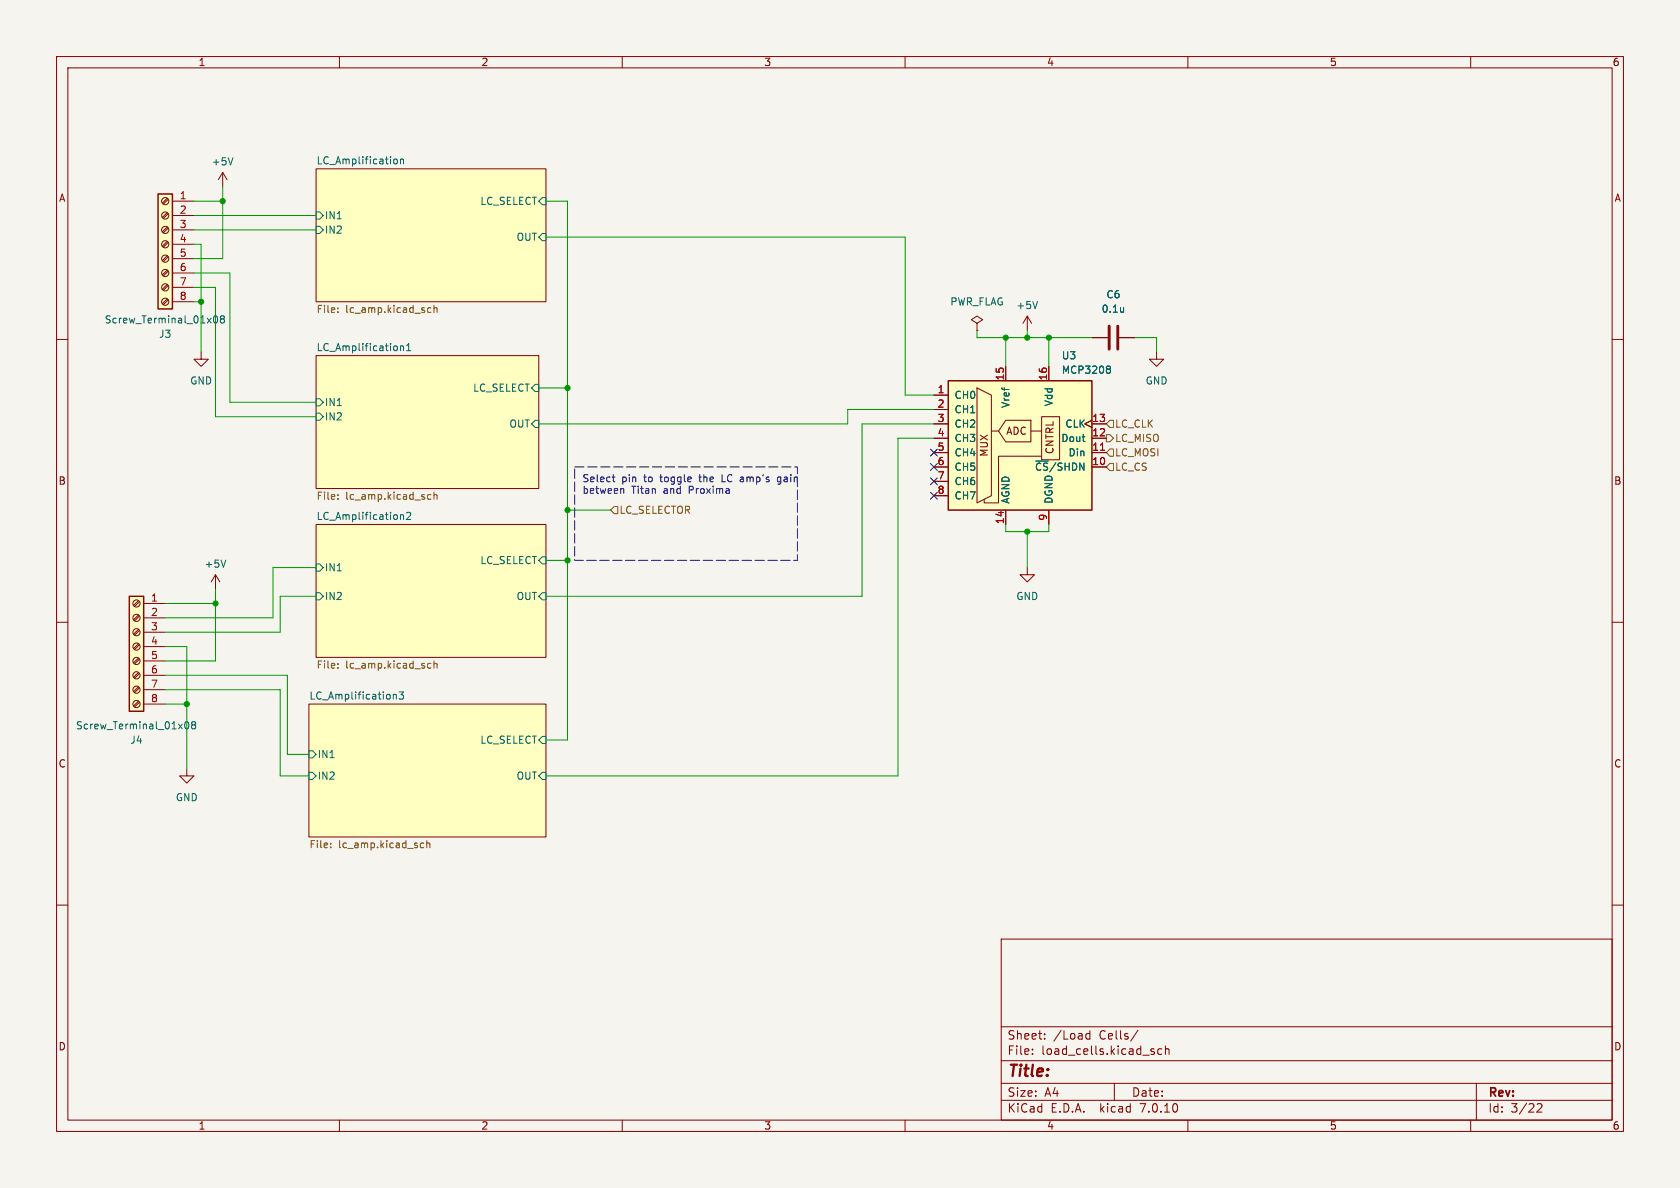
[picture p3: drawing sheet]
<svg xmlns="http://www.w3.org/2000/svg" width="297mm" height="210mm" viewBox="0 0 297 210" stroke-linecap="round" stroke-linejoin="round" font-family="sans-serif">
<path d="M0 0h297v210h-297z" fill="#f5f4ef" stroke="#f5f4ef" stroke-width=".18"/>
<g fill="none" stroke="#840000" stroke-width=".18">
<path d="M10 10h277v190h-277zM12 12h273v186h-273zM60 10v2M110 10v2M160 10v2M210 10v2M260 10v2M29.6 37.6l-.9 .8M29.6 35.1l-.9 .8M29.7 37.8l-.8 .8M29.7 35.2l-.8 .9M30.5 35.6h3.8"/>
<path d="M30.5 38.1h3.8M39.4 30.5l-.8 1.3M39.4 30.5v2.5M39.4 30.5l.7 1.3M55.9 29.8h40.6v23.5h-40.6zM10 60h2M29.6 52.8l-.9 .9M29.6 50.3l-.9 .8M29.6 47.8l-.9 .8M29.6 45.2l-.9 .9M29.6 42.7l-.9 .8M29.6 40.1l-.9 .9"/>
<path d="M29.7 53l-.8 .8M29.7 50.5l-.8 .8M29.7 47.9l-.8 .9M29.7 45.4l-.8 .8M29.7 42.8l-.8 .9M29.7 40.3l-.8 .8M30.5 40.6h3.8M30.5 43.2h3.8M30.5 45.7h3.8M30.5 48.3h3.8M30.5 50.8h3.8M30.5 53.3h3.8"/>
<path d="M172.7 57.2l1-.7-1-.6-1 .6 1 .7v1.2M172.7 58.4h.1M181.6 55.9l-.8 1.3M181.6 55.9v2.5M181.6 55.9l.8 1.3M193 59.7h2.8M197.9 59.7h2.8M285 60h2M35.6 62.2v1.3h1.2l-1.2 1.3-1.3-1.3h1.3M55.9 62.9h39.3v23.5h-39.3zM165.1 69.9h2.5M165.1 77.5h2.5"/>
<path d="M165.1 74.9h2.5M165.1 72.4h2.5M172.7 68.6l2.6 1.3v17.7l-2.6 1.3zM175.3 76.2h1.2M177.8 74.3h4.4v3.8h-4.4l-1.3-1.9zM177.8 64.8v2.5M182.2 76.2h1.9M184.1 73.7h3.2v7.6h-3.2zM185.4 64.8v2.5M193 74.3l-1.2 .6 1.2 .7M193 77.5h2.6M193 74.9h2.6"/>
<path d="M204.5 62.2v1.3h1.2l-1.2 1.3-1.3-1.3h1.3M55.9 92.7h40.6v23.5h-40.6zM165.1 82.6h2.5M165.1 80h2.5M165.1 85.1h2.5M165.1 87.6h2.5M177.8 90.2v2.5M184.1 80.6h-7.6v8.3h-2.5v-.6M185.4 90.2v2.5M193 82.6h2.6M193 80h2.6M10 110h2"/>
<path d="M24.5 118.9l-.9 .8M24.5 116.3l-.9 .9M24.5 113.8l-.9 .8M24.5 111.3l-.9 .8M24.5 108.7l-.9 .9M24.5 106.2l-.9 .8M24.7 119l-.9 .9M24.7 116.5l-.9 .8M24.7 114l-.9 .8M24.7 111.4l-.9 .9M24.7 108.9l-.9 .8M24.7 106.3l-.9 .9"/>
<path d="M25.4 106.7h3.8M25.4 109.2h3.8M25.4 111.8h3.8M25.4 114.3h3.8M25.4 116.8h3.8M25.4 119.4h3.8M38.1 101.6l-.8 1.3M38.1 101.6v2.5M38.1 101.6l.8 1.3M181.6 100.3v1.3h1.3l-1.3 1.3-1.3-1.3h1.3M285 110h2M24.5 124l-.9 .8"/>
<path d="M24.5 121.4l-.9 .9M24.7 124.1l-.9 .9M24.7 121.6l-.9 .8M25.4 121.9h3.8M25.4 124.5h3.8M33 135.9v1.3h1.3l-1.3 1.2-1.3-1.2h1.3M54.6 124.5h41.9v23.5h-41.9zM10 160h2M285 160h2M177 166h108v32h-108zM60 198v2M110 198v2"/>
<path d="M160 198v2M177 194.5h108M177 191.5h108M177 187.5h108M177 181.5h108M182.5 186.3v.1M182.5 185.5v.1M184.7 183.6v.1M184.7 182.8v.1M192 183.6l.2 .1 .5-.1M192.7 182.2v1.5M192.7 182.8l-.5-.1-.2 .1"/>
<path d="M197 191.5v3M201.2 182.1l-1.3 2M203.7 185.9l.3 .1 .1 .2-.2 .2h-.3M203.7 185.4l.3 .1M205.4 185.5l-.4-.1-.3 .3v.4l.1 .2h.6M206 185.5l.2-.1 .4 .1 .1 .9M206 184.9v1.5M210 198v2M260 198v2M261 191.5v6.5M271.7 195.2l.6-.1 .2 .1 .1 .3-.9 1.1h.9"/>
<circle cx="29.2" cy="38.1" r=".63"/>
<circle cx="29.2" cy="35.6" r=".63"/>
<circle cx="29.2" cy="40.6" r=".63"/>
<circle cx="29.2" cy="45.7" r=".63"/>
<circle cx="29.2" cy="43.2" r=".63"/>
<circle cx="29.2" cy="50.8" r=".63"/>
<circle cx="29.2" cy="48.3" r=".63"/>
<circle cx="29.2" cy="53.3" r=".63"/>
<circle cx="24.1" cy="106.7" r=".63"/>
<circle cx="24.1" cy="116.8" r=".63"/>
<circle cx="24.1" cy="109.2" r=".63"/>
<circle cx="24.1" cy="111.8" r=".63"/>
<circle cx="24.1" cy="114.3" r=".63"/>
<circle cx="24.1" cy="119.4" r=".63"/>
<circle cx="24.1" cy="124.5" r=".63"/>
<circle cx="24.1" cy="121.9" r=".63"/>
</g>
<g fill="#ffffc2" stroke="#ffffc2" stroke-width=".18">
<path d="M54.6 124.5h41.9v23.5h-41.9z"/>
<path d="M55.9 92.7h40.6v23.5h-40.6z"/>
<path d="M55.9 29.8h40.6v23.5h-40.6z"/>
<path d="M55.9 62.9h39.3v23.5h-39.3z"/>
<path d="M22.9 105.4h2.5v20.3h-2.5z"/>
<path d="M27.9 34.3h2.6v20.3h-2.6z"/>
<path d="M167.6 67.3h25.4v22.9h-25.4z"/>
</g>
<g fill="none" stroke="#006464" stroke-width=".18">
<path d="M41.2 27.9l-.4 1.3M55.9 37.5h.6l.6 .6-.6 .6h-.6zM69.6 28.2l.4-.1 .3 .3-.2 .5-.3 .1-.2-.2M70.8 28.2l.2-.1 .3 .1v.8M70.8 28.1v.9M95.9 34.9h.6v1.3h-.6l-.7-.6zM37.9 55.9l.1-.1a.68 .68 0 0 1 .5 .7 .68 .68 0 0 1-.5 .6 .84 .84 0 0 1-.1-1.2zM39.2 56.4l-.3-.3 .3-.3h.2l.3 .3-.3 .3M39.2 56.4l-.3 .2 .1 .4 .2 .1 .4-.1 .1-.1v-.3l-.3-.2M39.2 56.4h.2M55.9 40h.6l.6 .6-.6 .7h-.6zM95.9 41.3h.6v1.2h-.6l-.7-.6z"/>
<path d="M183.4 53.3l-.4 1.3M198.6 54.3v.9M198.6 55.1h.1M55.9 73h.6l.6 .7-.6 .6h-.6zM55.9 70.5h.6l.6 .6-.6 .7h-.6zM70.8 61.3l.2-.2 .3 .1v.8M70.8 61.1v.9M71.9 62h.7M71.9 61.1l.3-.4v1.3M94.6 74.3h.6v1.3h-.6l-.6-.7zM94.6 67.9h.6v1.3h-.6l-.6-.6zM195.8 64.7h.3l.2 .3-.2 .3"/>
<path d="M195.8 65.3h.3M196.1 65.3l.2 .2v.2l-.1 .2-.4 .1M39.9 99l-.4 1.3M55.9 99.7h.6l.6 .6-.6 .7h-.6zM70.8 91.1l.2-.1h.3v.8M70.8 91v.8M71.9 90.7l.5-.1 .2 .3-.8 .9h.8M95.9 98.4h.6v1.3h-.6l-.7-.6zM55.9 104.8h.6l.6 .6-.6 .6h-.6zM95.9 104.8h.6v1.2h-.6l-.7-.6zM32.8 127.6h.2a.68 .68 0 0 1 .4 .6 .68 .68 0 0 1-.4 .6 .84 .84 0 0 1-.2-1.2zM34.1 128.1l-.2-.2 .2-.3h.3l.2 .2-.2 .3"/>
<path d="M34.1 128.1l-.2 .3v.3l.2 .1h.4l.1-.2v-.2l-.2-.3M34.1 128.1h.3M54.6 136.5h.6l.7 .7-.7 .6h-.6zM54.6 132.7h.6l.7 .7-.7 .6h-.6zM69.5 122.7v.9M69.5 122.9l.2-.2 .3 .1 .1 .8M70.6 122.3h.7l-.4 .5 .4 .1v.6l-.2 .1-.5-.1M95.9 136.5h.6v1.3h-.6l-.7-.6zM95.9 130.2h.6v1.2h-.6l-.7-.6z"/>
</g>
<g fill="none" stroke="#725600" stroke-width=".18">
<path d="M59.7 54.5v.1M59.7 55.1v.1M75.6 55.1l.2 .1h.4M76.2 54.5l-.4-.1-.2 .1M76.7 54v1.2M76.7 54.5l.2-.1 .3 .1 .1 .7M195.6 76.8h.6l.6 .7-.6 .6h-.6zM196.2 79.4h.6v1.2h-.6l-.6-.6zM196.2 74.3h.6v1.3h-.6l-.6-.7zM59.7 87.5v.1M59.7 88.1v.2M75.6 88.1l.2 .2 .4-.1"/>
<path d="M76.2 87.5l-.4-.1-.2 .1M76.7 87v1.3M76.7 87.5l.2-.1 .3 .1 .1 .8M108.6 89.5h.6v1.3h-.6l-.7-.6zM195.6 82.6l.6-.7h.6v1.3h-.6zM59.7 118v.1M59.7 117.3v.1M75.6 118l.2 .1h.4M76.2 117.3h-.4l-.2 .1M76.7 117.4l.2-.1h.3l.1 .8M76.7 116.8v1.3M58.5 149.7v.2"/>
<path d="M58.5 149.1v.1M74.4 149.7l.1 .2 .4-.1M74.9 149.1l-.4-.1-.1 .1M75.5 149.1l.1-.1 .3 .1 .1 .8M75.5 148.6v1.3"/>
</g>
<path d="M27.9 34.3h2.6v20.3h-2.6zM167.6 67.3h25.4v22.9h-25.4zM22.9 105.4h2.5v20.3h-2.5z" fill="none" stroke="#840000" stroke-width=".25"/>
<path d="M196.1 57.7v4M197.6 57.7v4" fill="none" stroke="#840000" stroke-width=".51"/>
<path d="M194.6 79.6h.7" fill="none" stroke="#a90000" stroke-width=".18"/>
<path d="M108.2 84.3h.5M108.4 83.9v1.1l.3 .2M109.9 86.4l.4 .2v.6M127.6 83.9v1.3h.6M138 85.5l-.2 .1-.3-.1M138 84.4l-.3-.1-.3 .3 .2 .5h.4" fill="none" stroke="#0000c2" stroke-width=".18"/>
<path d="M101.6 82.6h39.4v16.5h-39.4v-16.5" fill="none" stroke="#0000c2" stroke-width=".18" stroke-dasharray="1.7 .6"/>
<g fill="none" stroke="#009600" stroke-width=".18">
<path d="M34.3 38.1h21.6M34.3 35.6h5.1M39.4 33v12.7h-5.1M96.5 35.6h3.8v95.2h-3.8M34.3 50.8h3.8v22.9h17.8M34.3 48.3h6.3v22.8h15.3M34.3 40.6h21.6M34.3 43.2h1.3v19M34.3 53.3h1.3M96.5 41.9h63.5v28h5.1M172.7 58.4v1.3h20.3M177.8 59.7v5.1"/>
<path d="M181.6 58.4v1.3M185.4 59.7v5.1M200.7 59.7h3.8v2.5M95.2 68.6h5.1M165.1 72.4h-15.2v2.5h-54.7M165.1 77.5h-6.4v59.7h-62.2M165.1 74.9h-12.7v30.5h-55.9M96.5 99.1h3.8M100.3 90.2h7.6M177.8 92.7v1.3h7.6v-1.3M181.6 94v6.3M29.2 119.4h21.6v14h3.8"/>
<path d="M29.2 114.3h3.8v21.6M29.2 106.7h8.9M38.1 104.1v12.7h-8.9M55.9 100.3h-7.6v8.9h-19.1M55.9 105.4h-6.4v6.4h-20.3M29.2 121.9h20.3v15.3h5.1M29.2 124.5h3.8"/>
</g>
<path d="M164.5 79.4l1.2 1.2M165.7 79.4l-1.2 1.2M164.5 81.9l1.2 1.3M164.5 87l1.2 1.2M164.5 84.5l1.2 1.2M165.7 81.9l-1.2 1.3M165.7 87l-1.2 1.2M165.7 84.5l-1.2 1.2" fill="none" stroke="#000084" stroke-width=".18"/>
<g fill="#009600" stroke="#009600" stroke-width=".18">
<circle cx="100.3" cy="90.2" r=".46"/>
<circle cx="100.3" cy="68.6" r=".46"/>
<circle cx="33" cy="124.5" r=".46"/>
<circle cx="38.1" cy="106.7" r=".46"/>
<circle cx="100.3" cy="99.1" r=".46"/>
<circle cx="35.6" cy="53.3" r=".46"/>
<circle cx="39.4" cy="35.6" r=".46"/>
<circle cx="185.4" cy="59.7" r=".46"/>
<circle cx="181.6" cy="59.7" r=".46"/>
<circle cx="181.6" cy="94" r=".46"/>
<circle cx="177.8" cy="59.7" r=".46"/>
</g>
<text font-size="2.8" fill="#840000" x="178" y="190.9">Title:</text>
<g font-size="2.1" fill="#840000">
<text x="178" y="184">Sheet:</text>
<text x="186.2" y="184">/Load</text>
<text x="194.4" y="184">Cells/</text>
<text x="178" y="186.7">File:</text>
<text x="184.1" y="186.7">load_cells.kicad_sch</text>
<text x="178" y="196.9">KiCad</text>
<text x="178" y="194.1">Size:</text>
<text x="184.7" y="194.1">A4</text>
<text x="185.7" y="196.9">E.D.A.</text>
<text x="194.6" y="196.9">kicad</text>
<text x="200" y="194.1">Date:</text>
<text x="201.8" y="196.9">7.0.10</text>
<text x="263" y="194.3">Rev:</text>
<text x="263" y="196.9">Id:</text>
<text x="267.1" y="196.9">3/22</text>
</g>
<g font-size="1.8" fill="#840000">
<text x="35" y="11.9">1</text>
<text x="85" y="11.9">2</text>
<text x="135" y="11.9">3</text>
<text x="185" y="11.9">4</text>
<text x="235" y="11.9">5</text>
<text x="285" y="11.9">6</text>
<text x="10.3" y="35.9">A</text>
<text x="285.3" y="35.9">A</text>
<text x="177.8" y="77.1">ADC</text>
<text x="174.9" y="80.8" transform="rotate(-90 174.9 80.8)">MUX</text>
<text x="186.5" y="80.4" transform="rotate(-90 186.5 80.4)">CNTRL</text>
<text x="10.3" y="85.9">B</text>
<text x="285.3" y="85.9">B</text>
<text x="10.3" y="135.9">C</text>
<text x="285.3" y="135.9">C</text>
<text x="10.3" y="185.9">D</text>
<text x="285.3" y="185.9">D</text>
<text x="35" y="199.9">1</text>
<text x="85" y="199.9">2</text>
<text x="135" y="199.9">3</text>
<text x="185" y="199.9">4</text>
<text x="235" y="199.9">5</text>
<text x="285" y="199.9">6</text>
</g>
<g font-size="1.8" fill="#006464">
<text x="37.3" y="29.4">+5V</text>
<text x="55.9" y="29.1">LC_Amplification</text>
<text x="57.3" y="41.5">IN2</text>
<text x="57.3" y="39">IN1</text>
<text x="84.8" y="36.4">LC_SELECT</text>
<text x="91.2" y="42.8">OUT</text>
<text x="195.5" y="52.9">C6</text>
<text x="18.4" y="57.4">Screw_Terminal_01x08</text>
<text x="28" y="59.9">J3</text>
<text x="167.9" y="54.2">PWR_FLAG</text>
<text x="179.6" y="54.8">+5V</text>
<text x="194.7" y="55.5">0.1u</text>
<text x="55.9" y="62.2">LC_Amplification1</text>
<text x="187.6" y="63.7">U3</text>
<text x="33.5" y="68.2">GND</text>
<text x="57.3" y="72">IN1</text>
<text x="83.5" y="69.4">LC_SELECT</text>
<text x="168.7" y="70.7">CH0</text>
<text x="186.3" y="71.9" transform="rotate(-90 186.3 71.9)">Vdd</text>
<text x="187.6" y="66.3">MCP3208</text>
<text x="202.4" y="68.2">GND</text>
<text x="57.3" y="74.5">IN2</text>
<text x="90" y="75.8">OUT</text>
<text x="168.7" y="73.3">CH1</text>
<text x="168.7" y="75.8">CH2</text>
<text x="178.7" y="72.2" transform="rotate(-90 178.7 72.2)">Vref</text>
<text x="188.3" y="75.8">CLK</text>
<text x="168.7" y="78.3">CH3</text>
<text x="168.7" y="80.9">CH4</text>
<text x="168.7" y="83.4">CH5</text>
<text x="182.9" y="83.4">~{CS}/SHDN</text>
<text x="187.5" y="78.3">Dout</text>
<text x="188.8" y="80.9">Din</text>
<text x="168.7" y="86">CH6</text>
<text x="168.7" y="88.5">CH7</text>
<text x="178.7" y="89.2" transform="rotate(-90 178.7 89.2)">AGND</text>
<text x="186.3" y="89.2" transform="rotate(-90 186.3 89.2)">DGND</text>
<text x="55.9" y="92">LC_Amplification2</text>
<text x="36.1" y="100.6">+5V</text>
<text x="57.3" y="101.2">IN1</text>
<text x="84.8" y="99.9">LC_SELECT</text>
<text x="57.3" y="106.3">IN2</text>
<text x="91.2" y="106.3">OUT</text>
<text x="179.6" y="106.3">GND</text>
<text x="54.6" y="123.7">LC_Amplification3</text>
<text x="13.3" y="129.1">Screw_Terminal_01x08</text>
<text x="22.9" y="131.7">J4</text>
<text x="84.8" y="131.7">LC_SELECT</text>
<text x="56.1" y="134.2">IN1</text>
<text x="31" y="141.8">GND</text>
<text x="56.1" y="138">IN2</text>
<text x="91.2" y="138">OUT</text>
</g>
<g font-size="1.8" fill="#a90000">
<text x="31.7" y="35.3">1</text>
<text x="31.7" y="37.8">2</text>
<text x="31.7" y="40.4">3</text>
<text x="31.7" y="42.9">4</text>
<text x="31.7" y="45.5">5</text>
<text x="31.7" y="48">6</text>
<text x="31.7" y="50.5">7</text>
<text x="31.7" y="53.1">8</text>
<text x="165.7" y="69.6">1</text>
<text x="177.5" y="67.4" transform="rotate(-90 177.5 67.4)">15</text>
<text x="185.2" y="67.4" transform="rotate(-90 185.2 67.4)">16</text>
<text x="165.7" y="72.1">2</text>
<text x="165.7" y="74.7">3</text>
<text x="165.7" y="77.2">4</text>
<text x="193" y="77.2">12</text>
<text x="193" y="74.7">13</text>
<text x="165.7" y="79.8">5</text>
<text x="165.7" y="82.3">6</text>
<text x="193" y="82.3">10</text>
<text x="193" y="79.8">11</text>
<text x="165.7" y="84.8">7</text>
<text x="165.7" y="87.4">8</text>
<text x="177.5" y="92.8" transform="rotate(-90 177.5 92.8)">14</text>
<text x="185.2" y="92.1" transform="rotate(-90 185.2 92.1)">9</text>
<text x="26.6" y="106.4">1</text>
<text x="26.6" y="109">2</text>
<text x="26.6" y="111.5">3</text>
<text x="26.6" y="114">4</text>
<text x="26.6" y="116.6">5</text>
<text x="26.6" y="119.1">6</text>
<text x="26.6" y="121.7">7</text>
<text x="26.6" y="124.2">8</text>
</g>
<g font-size="1.8" fill="#725600">
<text x="55.9" y="55.7">File:</text>
<text x="61.1" y="55.7">lc_amp.kicad_sch</text>
<text x="197" y="75.8">LC_CLK</text>
<text x="197" y="80.9">LC_MOSI</text>
<text x="197" y="83.4">LC_CS</text>
<text x="197" y="78.3">LC_MISO</text>
<text x="55.9" y="88.7">File:</text>
<text x="61.1" y="88.7">lc_amp.kicad_sch</text>
<text x="109.4" y="91">LC_SELECTOR</text>
<text x="55.9" y="118.5">File:</text>
<text x="61.1" y="118.5">lc_amp.kicad_sch</text>
<text x="54.6" y="150.3">File:</text>
<text x="59.8" y="150.3">lc_amp.kicad_sch</text>
</g>
<g font-size="1.8" fill="#0000c2">
<text x="102.9" y="85.3">Select</text>
<text x="102.9" y="87.4">between</text>
<text x="109.9" y="85.3">pin</text>
<text x="111.7" y="87.4">Titan</text>
<text x="114" y="85.3">to</text>
<text x="117" y="85.3">toggle</text>
<text x="117.4" y="87.4">and</text>
<text x="122" y="87.4">Proxima</text>
<text x="124.1" y="85.3">the</text>
<text x="128.3" y="85.3">LC amp's</text>
<text x="138.5" y="85.3">gain</text>
</g>
</svg>
